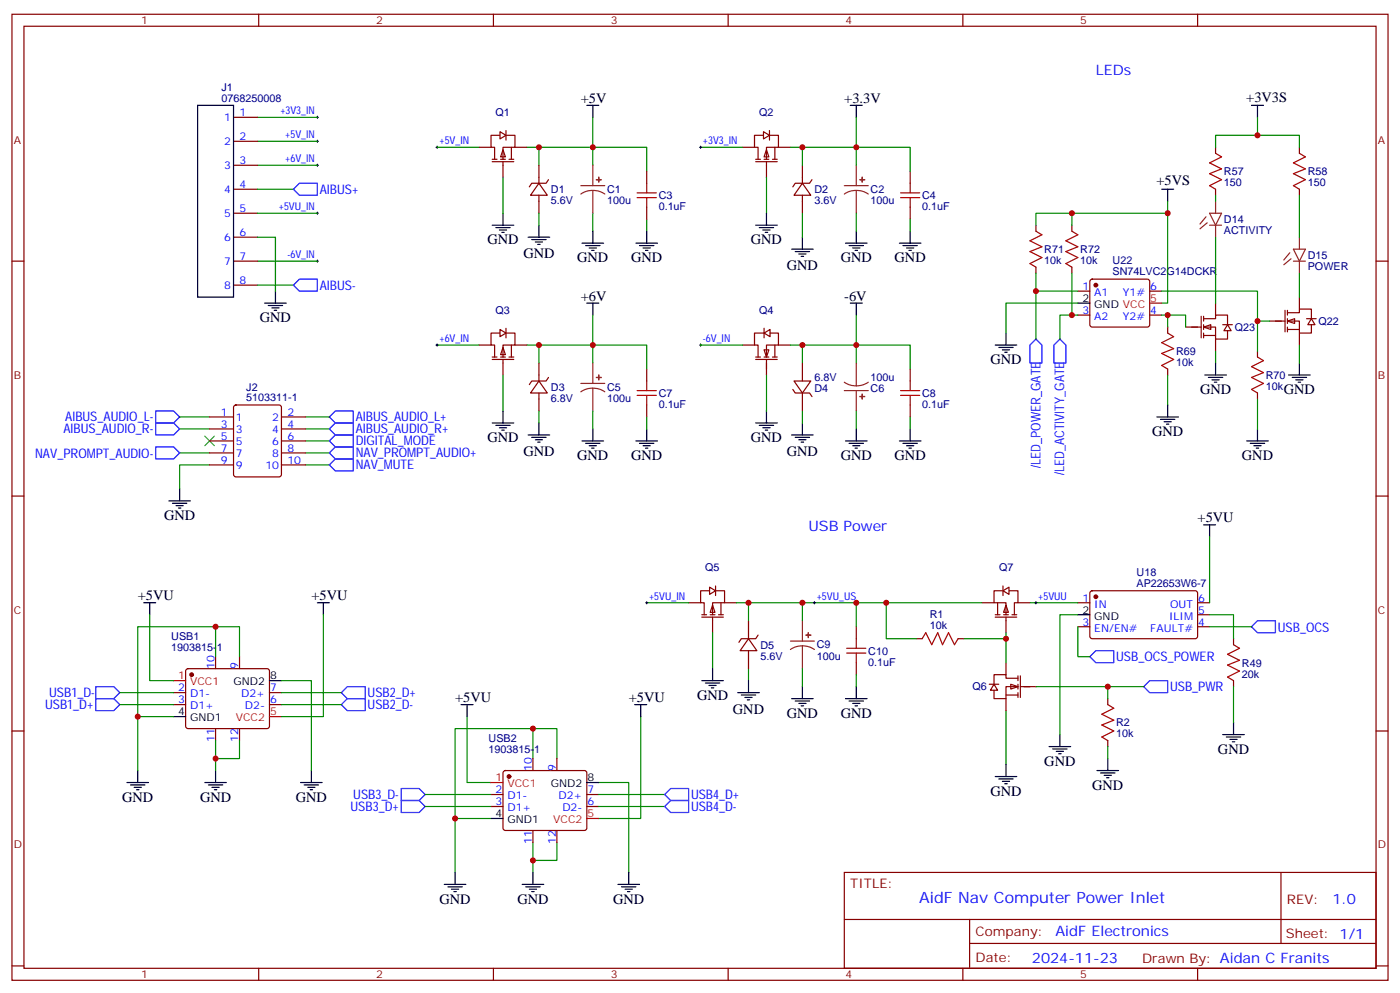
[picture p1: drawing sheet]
<svg xmlns="http://www.w3.org/2000/svg" width="412mm" height="292mm" viewBox="0 0 412 292" stroke-linecap="round" stroke-linejoin="round" font-family="sans-serif">
<g fill="none" stroke="#870000" stroke-width=".35">
<path d="M3.5 4.2h405.4v284.3h-405.4zM7.1 7.7h398.2v277.3h-398.2zM76.2 4.2v3.5M145.3 4.2v3.5M214.5 4.2v3.5M283.6 4.2v3.5M352.8 4.2v3.5M190.5 50.4v3.5M268.1 50.4v3.5M3.5 76.9h3.6M190.5 61v3.5M268.1 61v3.5"/>
<path d="M405.3 76.9h3.6M69 119.4l.5-.2h12.7l.6 .4 .1 20.1-.5 .6-12.9 .1-.7-.5v-20zM190.5 108.6v3.5M190.5 119.2v3.5M268.1 108.6v3.5M268.1 119.2v3.5M61.7 122.7h7.1M61.7 126.3h7.1M61.7 129.8h7.1M61.7 133.3h7.1M61.7 136.8h7.1M82.9 122.7h7.1"/>
<path d="M82.9 126.3h7.1M82.9 129.8h7.1M82.9 133.3h7.1M82.9 136.8h7.1M3.5 146h3.6M405.3 146h3.6M3.5 215.2h3.6M405.3 215.2h3.6M248.7 256.8h156.6v28.2h-156.6zM377.3 256.8v20.9M248.7 270.6h156.5M285.6 277.7h119.6"/>
<path d="M285.6 270.6v14.1M3.5 284.3h3.6M76.2 285v3.5M145.3 285v3.5M214.5 285v3.5M283.6 285v3.5M352.8 285v3.5M405.3 284.3h3.6"/>
</g>
<path d="M60.3 128.4l2.8 2.8M63.1 128.4l-2.8 2.8" fill="none" stroke="#3c3" stroke-width=".35"/>
<g fill="none" stroke="#008700" stroke-width=".35">
<path d="M75.8 34.5h17.7M75.8 41.6h17.7M75.8 48.6h17.7M174.6 43.4h15.9v7M252.2 43.4h15.9v7M75.8 76.9h17.7M190.5 64.5v3.6M268.1 64.5v3.6M174.6 101.6h15.9v7M252.2 101.6h15.9v7M52.9 133.3h8.8M52.9 122.7h8.8"/>
<path d="M52.9 126.3h8.8M61.7 136.8h-8.8v7.1M90 133.3h7M90 136.8h7M90 129.8h7M90 122.7h7M90 126.3h7M190.5 122.7v3.6M268.1 122.7v3.6"/>
</g>
<path d="M45.9 131.6h5.3l1.7 1.7-1.7 1.8h-5.3zM45.9 121h5.3l1.7 1.7-1.7 1.8h-5.3zM45.9 124.5h5.3l1.7 1.8-1.7 1.7h-5.3zM97 133.3l1.8-1.7h5.3v3.5h-5.3zM97 122.7l1.8-1.7h5.3v3.5h-5.3zM97 126.3l1.8-1.8h5.3v3.5h-5.3zM98.8 135.1h5.3v3.5h-5.3l-1.8-1.8zM98.8 128h5.3v3.6h-5.3l-1.8-1.8z" fill="none" stroke="#00f" stroke-width=".35"/>
<g fill="none" stroke="#000" stroke-width=".35">
<path d="M187.3 71.6h6.4M188.4 72.3h4.2M189.4 73h2.2M190.1 73.7h.8M190.5 68.1v3.5M264.9 71.6h6.4M266 72.3h4.2M267.1 73h2.1M267.8 73.7h.7M268.1 68.1v3.5M78 89.2h6.3M79 89.9h4.3"/>
<path d="M80.1 90.6h2.1M80.8 91.3h.7M81.1 85.7v3.5M187.3 129.8h6.4M188.4 130.5h4.2M189.4 131.2h2.2M190.1 131.9h.8M190.5 126.3v3.5M264.9 129.8h6.4M266 130.5h4.2M267.1 131.2h2.1M267.8 131.9h.7"/>
<path d="M268.1 126.3v3.5M49.7 147.4h6.4M50.8 148.1h4.2M51.9 148.8h2.1M52.6 149.5h.7M52.9 143.9v3.5"/>
</g>
<path d="M93.1 34.5h.7M93.5 34.2v.7M93.1 41.6h.7M93.1 48.6h.7M93.5 41.2v.7M93.5 48.3v.7M93.1 76.9h.7M93.1 62.8h.7M93.5 62.4v.7M93.5 76.5v.7" fill="none" stroke="#000" stroke-width=".29"/>
<g fill="none" stroke="#a10000" stroke-width=".35">
<path d="M187.7 58.2h5.6M187.7 56.8h5.6M190.5 53.9v2.9M190.5 58.2v2.8M265.3 58.2h5.6M265.3 56.8h5.6M268.1 53.9v2.9M268.1 58.2v2.8M187.7 116.4h5.6M187.7 115h5.6M190.5 112.1v2.9M190.5 116.4v2.8"/>
<path d="M265.3 116.4h5.6M265.3 115h5.6M268.1 112.1v2.9M268.1 116.4v2.8"/>
</g>
<g fill="#fff" stroke="#870000" stroke-width=".35">
<path d="M225.1 103h1.4l-.7 2.1z"/>
<path d="M225.1 98l1.7-1v2.1z"/>
</g>
<g fill="none" stroke="#870000" stroke-width=".35">
<path d="M147.5 98h-2.9v3.6h1.1v3.5M149.2 98h2.5v3.6h-3.5v3.5M225.1 98h-2.9v3.6h1.1v3.5M225.1 96.6v2.8M226.8 98h2.5v3.6h-3.5v3.5M141.1 101.6h3.5M145 105.8h6.3M145 105.1h1.4M147.5 105.1h1.4M148.2 102.3l.7 2.1h-1.4zM148.2 105.8v4.6M149.9 105.1h1.4"/>
<path d="M150.6 101.6v3.5M151.7 101.6h3.5M218.7 101.6h3.5M222.6 105.8h6.4M222.6 105.1h1.4M225.1 105.1h1.4M225.8 105.8v4.6M227.5 105.1h1.5M228.2 101.6v3.5M229.3 101.6h3.5M233.5 114.6l.7 1.1h4.3l.7 1M233.9 112.1h4.9l-2.4 3.6z"/>
<path d="M236.4 106.9v5.2M236.4 115.7v5.3"/>
</g>
<path d="M252.2 92.7v8.9h-19.4M206.4 101.6h12.3M225.8 110.4v10.6M236.4 101.6v5.3M252.2 101.6v5.3M236.4 121v3.5M252.2 121v5.3" fill="none" stroke="#008700" stroke-width=".35"/>
<g fill="none" stroke="#000" stroke-width=".35">
<path d="M250.5 89.2h3.5M252.2 89.2v3.5M222.6 124.5h6.4M223.7 125.2h4.2M224.7 125.9h2.1M225.4 126.6h.7M225.8 121v3.5M233.2 128h6.3M234.2 128.7h4.3M235.3 129.4h2.1M236 130.1h.7M236.4 124.5v3.5"/>
<path d="M249.1 129.8h6.3M250.1 130.5h4.3M251.2 131.2h2.1M251.9 131.9h.7M252.2 126.3v3.5"/>
</g>
<path d="M248.7 112.5l1.7 .8 1.8 .3M248.7 115h7.1M252.2 106.9v6.7M252.2 115v6M255.8 112.5l-1.7 .8-1.9 .3" fill="none" stroke="#8c2424" stroke-width=".35"/>
<g fill="#8c2424" stroke="#8c2424" stroke-width=".35">
<path d="M253.3 116.7h1.4z"/>
<path d="M254 116v1.4z"/>
</g>
<path d="M206 101.6h.7M206.4 101.2v.7" fill="none" stroke="#000" stroke-width=".29"/>
<path d="M147.3 97l1.7 1-1.7 1.1z" fill="#fff" stroke="#870000" stroke-width=".35"/>
<g fill="none" stroke="#870000" stroke-width=".35">
<path d="M225.1 39.8h-2.9v3.6h1.1v3.5M226.8 39.8h2.5v3.6h-3.5v3.5M218.7 43.4h3.5M222.6 47.6h6.4M222.6 46.9h1.4M225.1 46.9h1.4M225.8 44.1l.7 2.1h-1.4zM225.8 47.6v4.6M227.5 46.9h1.5M228.2 43.4v3.5M229.3 43.4h3.5M236.4 53.9l2.4 3.6h-4.9z"/>
<path d="M236.4 48.6v5.3M236.4 57.5v5.3M239.2 52.9l-.7 1h-4.3l-.7 1.1M149 96.6v2.8M158.7 112.1l2.5 3.6h-4.9zM158.7 106.9v5.2M158.7 115.7v5.3M161.6 111.1l-.7 1h-4.3l-.7 1.1"/>
</g>
<path d="M236.4 62.8v7M174.6 92.7v8.9h-19.4M128.8 101.6h12.3M148.2 110.4v10.6M158.7 101.6v5.3M174.6 101.6v5.3M158.7 121v3.5M174.6 121v5.3" fill="none" stroke="#008700" stroke-width=".35"/>
<g fill="none" stroke="#000" stroke-width=".35">
<path d="M233.2 73.3h6.3M234.2 74h4.3M235.3 74.8h2.1M236 75.5h.7M236.4 69.8v3.5M172.9 89.2h3.5M174.6 89.2v3.5M145 124.5h6.3M146 125.2h4.3M147.1 125.9h2.1M147.8 126.6h.7M148.2 121v3.5"/>
<path d="M155.6 128h6.3M156.6 128.7h4.3M157.7 129.4h2.1M158.4 130.1h.7M158.7 124.5v3.5M171.4 129.8h6.4M172.5 130.5h4.2M173.6 131.2h2.1M174.3 131.9h.7M174.6 126.3v3.5"/>
</g>
<path d="M128.4 101.6h.7M128.8 101.2v.7" fill="none" stroke="#000" stroke-width=".29"/>
<path d="M171.1 112.9h7.1M174.6 114.3l-1.8 .2-1.7 .8M174.6 114.3l1.9 .2 1.7 .8M174.6 106.9v6M174.6 114.3v6.7" fill="none" stroke="#8c2424" stroke-width=".35"/>
<g fill="#8c2424" stroke="#8c2424" stroke-width=".35">
<path d="M175.7 111.1h1.4z"/>
<path d="M176.4 110.4v1.4z"/>
</g>
<path d="M224.9 38.8l1.8 1-1.8 1.1z" fill="#fff" stroke="#870000" stroke-width=".35"/>
<g fill="none" stroke="#870000" stroke-width=".35">
<path d="M147.5 39.8h-2.9v3.6h1.1v3.5M149.2 39.8h2.5v3.6h-3.5v3.5M226.7 38.4v2.8M141.1 43.4h3.5M145 47.6h6.3M145 46.9h1.4M147.5 46.9h1.4M148.2 44.1l.7 2.1h-1.4zM148.2 47.6v4.6M149.9 46.9h1.4M150.6 43.4v3.5M151.7 43.4h3.5"/>
<path d="M158.7 53.9l2.5 3.6h-4.9zM158.7 48.6v5.3M158.7 57.5v5.3M161.6 52.9l-.7 1h-4.3l-.7 1.1"/>
</g>
<g fill="none" stroke="#008700" stroke-width=".35">
<path d="M174.6 34.5v8.9h-19.4M252.2 34.5v8.9h-19.4M128.8 43.4h12.3M148.2 52.2v10.6M158.7 43.4v5.2M174.6 43.4v5.2M206.4 43.4h12.3M225.8 52.2v10.6M236.4 43.4v5.2M252.2 43.4v5.2M158.7 62.8v3.5M174.6 62.8v5.3"/>
<path d="M252.2 62.8v5.3"/>
</g>
<g fill="none" stroke="#000" stroke-width=".35">
<path d="M172.9 31h3.5M174.6 31v3.5M250.5 31h3.5M252.2 31v3.5M145 66.3h6.3M146 67h4.3M147.1 67.7h2.1M147.8 68.4h.7M148.2 62.8v3.5M155.6 69.8h6.3M156.6 70.5h4.3M157.7 71.2h2.1"/>
<path d="M158.4 71.9h.7M158.7 66.3v3.5M171.4 71.6h6.4M172.5 72.3h4.2M173.6 73h2.1M174.3 73.7h.7M174.6 68.1v3.5M222.6 66.3h6.4M223.7 67h4.2M224.7 67.7h2.1M225.4 68.4h.7M225.8 62.8v3.5"/>
<path d="M249.1 71.6h6.3M250.1 72.3h4.3M251.2 73h2.1M251.9 73.7h.7M252.2 68.1v3.5"/>
</g>
<path d="M128.4 43.4h.7M128.8 43v.7M206 43.4h.7M206.4 43v.7" fill="none" stroke="#000" stroke-width=".29"/>
<path d="M171.1 54.6h7.1M174.6 56.1l-1.8 .2-1.7 .8M174.6 56.1l1.9 .2 1.7 .8M174.6 48.6v6M174.6 56.1v6.7M248.7 54.6h7.1M252.2 56.1l-1.8 .2-1.7 .8M252.2 56.1l1.9 .2 1.7 .8M252.2 48.6v6M252.2 56.1v6.7" fill="none" stroke="#8c2424" stroke-width=".35"/>
<g fill="#8c2424" stroke="#8c2424" stroke-width=".35">
<path d="M253.3 52.9h1.4z"/>
<path d="M254 52.2v1.4z"/>
<path d="M175.7 52.9h1.4z"/>
<path d="M176.4 52.2v1.4z"/>
</g>
<path d="M147.3 38.8l1.7 1-1.7 1.1z" fill="#fff" stroke="#870000" stroke-width=".35"/>
<path d="M149 38.4v2.8M202.8 177.4h3.6M209.2 173.9h-2.8v3.5h1v3.5M209.9 178.1l.7 2.1h-1.4zM211 173.9h2.4v3.5h-3.5v3.5M212.4 177.4v3.5M213.4 177.4h3.6M206.7 181.6h6.4M206.7 180.9h1.4M209.2 180.9h1.4M209.9 181.6v4.6M211.7 180.9h1.4" fill="none" stroke="#870000" stroke-width=".35"/>
<path d="M209 172.8l1.8 1.1-1.8 1z" fill="#fff" stroke="#870000" stroke-width=".35"/>
<g fill="none" stroke="#870000" stroke-width=".35">
<path d="M210.8 172.5v2.8M289.3 177.4h3.5M293.9 177.4v3.5M295.3 173.9h-2.5v3.5h3.5v3.5M296.3 178.1l.7 2.1h-1.4zM297 173.9h2.9v3.5h-1.1v3.5M299.9 177.4h3.5M220.5 188l2.5 3.5h-5zM220.5 182.7v5.3M220.5 191.5v5.3M223.3 186.9l-.7 1.1h-4.2l-.7 1.1M252.2 184.5v3.5"/>
<path d="M252.2 195.1v3.5M293.2 181.6h6.3M293.2 180.9h1.4M295.6 180.9h1.4M296.3 181.6v4.6M298.1 180.9h1.4"/>
</g>
<path d="M190.5 177.4h12.3M217 177.4h19.4v5.3M220.5 177.4v5.3M236.4 177.4h15.8v7.1M209.9 186.2v10.6M220.5 196.8v3.5M236.4 196.8v5.3M252.2 198.6v3.5" fill="none" stroke="#008700" stroke-width=".35"/>
<g fill="none" stroke="#000" stroke-width=".35">
<path d="M354.5 154.5h3.6M356.3 154.5v3.5M209.9 196.8v3.5M206.7 200.3h6.4M207.8 201h4.2M208.8 201.8h2.2M209.5 202.5h.8M217.3 203.9h6.4M218.4 204.6h4.2M219.4 205.3h2.1M220.1 206h.7M220.5 200.3v3.6"/>
<path d="M233.2 205.6h6.3M234.2 206.3h4.3M235.3 207h2.1M236 207.8h.7M236.4 202.1v3.5M249.1 205.6h6.3M250.1 206.3h4.3M251.2 207h2.1M251.9 207.8h.7M252.2 202.1v3.5"/>
</g>
<path d="M190.1 177.4h.8M190.5 177.1v.7" fill="none" stroke="#000" stroke-width=".29"/>
<path d="M232.8 188.7h7.1M236.4 190.1l-1.9 .2-1.7 .9M236.4 190.1l1.8 .3 1.7 .8M236.4 182.7v6M236.4 190.1v6.7" fill="none" stroke="#8c2424" stroke-width=".35"/>
<g fill="#8c2424" stroke="#8c2424" stroke-width=".35">
<path d="M237.4 186.9l1.4 .1z"/>
<path d="M238.1 186.2v1.4z"/>
</g>
<path d="M249.4 192.2h5.7M249.4 190.8h5.7M252.2 188v2.8M252.2 192.2v2.9" fill="none" stroke="#a10000" stroke-width=".35"/>
<path d="M295.5 173.9l1.7-1.1v2.1z" fill="#fff" stroke="#870000" stroke-width=".35"/>
<path d="M295.5 172.5v2.8M269.9 188h1.7M282.2 188h1.8" fill="none" stroke="#870000" stroke-width=".35"/>
<path d="M252.2 177.4h37.1M261.1 177.4v10.6h8.8M296.3 186.2v1.8h-12.3M296.3 209.2v15.8" fill="none" stroke="#008700" stroke-width=".35"/>
<path d="M239.5 177.4h.7M239.9 177.1v.7" fill="none" stroke="#000" stroke-width=".29"/>
<path d="M271.6 188l1.1-1.8 1.8 3.6 1.7-3.6 1.4 3.6 1.8-3.6 1.8 3.6 1-1.8" fill="none" stroke="#a10000" stroke-width=".35"/>
<path d="M293.2 228.6h6.3M294.2 229.3h4.2M295.3 230h2.1M296 230.7h.7M296.3 225v3.6" fill="none" stroke="#000" stroke-width=".35"/>
<g fill="#fff" stroke="#870000" stroke-width=".35">
<path d="M297.7 201.4l2.2 .7-2.2 .7z"/>
<path d="M292.8 201.4l1.1 1.8h-2.2z"/>
</g>
<g fill="none" stroke="#870000" stroke-width=".35">
<path d="M68.8 34.5h7M68.8 41.6h7M68.8 48.6h7M68.8 55.7h7M358.1 43.4v1.7M358.1 55.7v1.8M382.8 43.4v1.7M382.8 55.7v1.8M68.8 62.8h7M68.8 69.8h7M68.8 76.9h7M68.8 83.9h7"/>
<path d="M317.5 85.7h3.5M317.5 92.7h3.5M321.3 82.4l.4-.2h16.3l.5 .2 .2 .5v12.7l-.3 .5-.4 .2h-16.3l-.5-.3-.2-.4v-12.7zM338.7 85.7h3.5M338.7 92.7h3.5M317.5 177.4h3.5M321.3 174.1l.4-.2h30.6l.5 .7-.1 13-.6 .4-30.6-.1-.5-.6v-12.7zM352.8 177.4h3.5M54.9 197l.5-.2h23.3l.5 .2 .2 .5-.1 16.5-.6 .5-23.6-.1-.4-.7v-16.2zM63.5 193.3v3.5M70.6 193.3v3.5M296.3 195.1v3.5"/>
<path d="M299.9 199.6h-3.6v-1h-3.5v2.8M299.9 198.9v1.4M300.6 198.9v6.4M317.5 184.5h3.5M352.8 184.5h3.5M352.8 180.9h3.5M363.4 188v1.8M51.2 203.9h3.5M51.2 207.4h3.5M63.5 214.5v3.5M70.6 214.5v3.5M79.4 203.9h3.5"/>
<path d="M79.4 207.4h3.5M291.4 201.4h2.8M296.3 204.6h3.6M296.3 205.6v3.6M299.9 202.1h-3.6v3.5h-3.5v-2.4M299.9 201.4v1.4M299.9 203.9v1.4M300.6 202.1h4.6M326.3 205.6v1.8M326.3 218v1.7M363.4 200.3v1.8M144.6 233.9h3.6"/>
<path d="M144.6 237.4h3.6M148.4 227l.5-.2h23.3l.5 .2 .2 .5-.1 16.5-.6 .4h-23.6l-.4-.7v-16.2zM157 223.3v3.5M164 223.3v3.5M172.9 233.9h3.5M172.9 237.4h3.5M157 244.4v3.6M164 244.4v3.6"/>
</g>
<g fill="none" stroke="#008700" stroke-width=".35">
<path d="M370.4 34.5v5.3h-12.3v3.6M370.4 39.8h12.4v3.6M75.8 55.7h10.6M344 59.2v30h-1.8M358.1 57.5v1.7M382.8 57.5v12.3M75.8 69.8h5.3v15.9M75.8 62.8h17.7M75.8 83.9h10.6M317.5 85.7h-12.3v14.1M317.5 92.7h-5.3v7.1M317.5 89.2h-21.2v8.8"/>
<path d="M356.3 158v19.4M303.4 177.4h14.1M44.1 180.9v19.4h7.1M63.5 193.3v-8.8h-22.9v42.3M63.5 184.5h7.1v8.8M95.2 180.9v30h-12.3M296.3 188v7.1M317.5 180.9h-5.3v35.3M317.5 184.5v8.8h3.5M356.3 180.9h7.1v7.1M356.3 184.5h12.4M35.3 207.4h15.9"/>
<path d="M35.3 203.9h15.9M40.6 210.9h10.6M63.5 218v8.8M70.6 218v5.3h-7.1M82.9 200.3h8.8v26.5M82.9 207.4h17.6M82.9 203.9h17.6M137.6 210.9v19.4h7M157 214.5h7v8.8M188.7 210.9v30h-12.3M305.2 202.1h31.7M326.3 202.1v3.5"/>
<path d="M326.3 219.7v3.6M363.4 202.1v10.6M125.2 233.9h19.4M125.2 237.4h19.4M157 223.3v-8.8h-22.9v42.3M176.4 230.3h8.8v26.5M176.4 233.9h19.4M176.4 237.4h19.4M134.1 240.9h10.5M157 248v8.8M164 248v5.3h-7"/>
</g>
<g fill="none" stroke="#00f" stroke-width=".35">
<path d="M86.4 55.7l1.8-1.8h5.3v3.6h-5.3zM86.4 83.9l1.8-1.7h5.3v3.5h-5.3zM305.2 99.8l1.7 1.8v5.3h-3.5v-5.3zM312.2 99.8l1.8 1.8v5.3h-3.6v-5.3zM321 193.3l1.8-1.8h5.3v3.6h-5.3zM370.4 182.7h5.3v3.5h-5.3l-1.7-1.7zM28.2 205.6h5.3l1.8 1.8-1.8 1.8h-5.3zM28.2 202.1h5.3l1.8 1.8-1.8 1.7h-5.3zM100.5 203.9l1.8-1.8h5.3v3.5h-5.3zM100.5 207.4l1.8-1.8h5.3v3.6h-5.3zM336.9 202.1l1.8-1.8h5.3v3.6h-5.3zM118.2 232.1h5.3l1.7 1.8-1.7 1.7h-5.3z"/>
<path d="M118.2 235.6h5.3l1.7 1.8-1.7 1.7h-5.3zM195.8 233.9l1.8-1.8h5.2v3.5h-5.2zM195.8 237.4l1.8-1.8h5.2v3.5h-5.2z"/>
</g>
<path d="M358.1 45.1l1.7 1.1-3.5 1.7 3.5 1.8-3.5 1.4 3.5 1.8-3.5 1.7 1.8 1.1M382.8 45.1l1.7 1.1-3.5 1.7 3.5 1.8-3.5 1.4 3.5 1.8-3.5 1.7 1.8 1.1M363.4 189.8l1.7 1-3.5 1.8 3.5 1.7-3.5 1.5 3.5 1.7-3.5 1.8 1.8 1M326.3 207.4l1.8 1.1-3.5 1.7 3.5 1.8-3.5 1.4 3.5 1.8-3.5 1.7 1.7 1.1" fill="none" stroke="#a10000" stroke-width=".35"/>
<g fill="none" stroke="#000" stroke-width=".35">
<path d="M58.2 31h10.6v56.5h-10.6zM368.7 31h3.5M370.4 31v3.5M342.2 55.7h3.5M344 55.7v3.5M296.3 98v3.6M317.5 89.2h3.5M293.2 101.6h6.3M294.2 102.3h4.2M295.3 103h2.1M296 103.7h.7M42.3 177.4h3.6"/>
<path d="M44.1 177.4v3.5M93.5 177.4h3.5M95.2 177.4v3.5M317.5 180.9h3.5M51.2 210.9h3.5M79.4 200.3h3.5M135.8 207.4h3.5M137.6 207.4v3.5M187 207.4h3.5M188.7 207.4v3.5M309 219.7h6.4M312.2 216.2v3.5"/>
<path d="M360.2 216.2h6.3M361.2 216.9h4.3M362.3 217.6h2.1M363 218.3h.7M363.4 212.7v3.5M37.4 230.3h6.3M38.5 231h4.2M39.5 231.7h2.1M40.2 232.4h.7M40.6 226.8v3.5M60.3 230.3h6.4M61.4 231h4.2"/>
<path d="M62.4 231.7h2.2M63.1 232.4h.8M63.5 226.8v3.5M88.5 230.3h6.4M89.6 231h4.2M90.7 231.7h2.1M91.4 232.4h.7M91.7 226.8v3.5M172.9 230.3h3.5M310.1 220.5h4.2M311.1 221.2h2.2M311.9 221.9h.7"/>
<path d="M323.1 226.8h6.4M324.2 227.5h4.2M325.3 228.2h2.1M326 228.9h.7M326.3 223.3v3.5M134.1 256.8v3.5M144.6 240.9h3.6M157 256.8v3.5M185.2 256.8v3.5M130.9 260.3h6.3M131.9 261h4.3M133 261.7h2.1"/>
<path d="M133.7 262.4h.7M153.8 260.3h6.4M154.9 261h4.2M155.9 261.7h2.1M156.6 262.4h.7M182 260.3h6.4M183.1 261h4.2M184.1 261.7h2.2M184.9 262.4h.7"/>
</g>
<g fill="#870000" stroke="#870000" stroke-width=".35">
<circle cx="56.4" cy="198.6" r=".53"/>
<circle cx="149.9" cy="228.6" r=".53"/>
<circle cx="322.8" cy="175.6" r=".53"/>
<circle cx="322.8" cy="83.9" r=".53"/>
</g>
<path d="M338.7 89.2h3.5M51.2 200.3h3.5M79.4 210.9h3.5M144.6 230.3h3.6M172.9 240.9h3.5" fill="none" stroke="#f00" stroke-width=".35"/>
<path d="M304.8 177.4h.7M305.2 177.1v.7" fill="none" stroke="#000" stroke-width=".29"/>
<path d="M358.1 59.2v3.6M355.2 63.8l-1.7 2.1M355.6 65.6l-2.1 1.7M356.3 62.8h3.5l-1.7 3.5zM356.3 66.3h3.5M358.1 66.3v3.5M379.9 74.4l-1.7 2.1M380.3 76.2l-2.1 1.7M381 73.3h3.5l-1.7 3.6zM381 76.9h3.5M382.8 69.8v3.5M382.8 76.9v3.5" fill="none" stroke="#8c2424" stroke-width=".35"/>
<g fill="#fff" stroke="#870000" stroke-width=".35">
<path d="M379.2 94.5l2.2-.7v1.4z"/>
<path d="M386.3 93.8l1 1.8h-2.1z"/>
</g>
<path d="M373.9 94.5h4.6M378.5 91.3v6.4M379.2 92h3.6v-1h3.5v2.8M379.2 94.5h3.6v3.5h3.5v-2.4M379.2 97h3.6M379.2 91.3v1.4M379.2 93.8v1.4M379.2 96.3v1.4M382.8 87.5v3.5M382.8 98v3.6M384.9 93.8h2.8" fill="none" stroke="#870000" stroke-width=".35"/>
<path d="M379.6 110.4h6.3M380.6 111.1h4.3M381.7 111.8h2.1M382.4 112.5h.7M382.8 106.9v3.5" fill="none" stroke="#000" stroke-width=".35"/>
<path d="M342.2 85.7h28.2v8.8h3.5M382.8 80.4v7.1M382.8 101.6v5.3" fill="none" stroke="#008700" stroke-width=".35"/>
<g fill="#fff" stroke="#870000" stroke-width=".35">
<path d="M354.5 96.3l2.2-.7v1.4z"/>
<path d="M361.6 95.6l1.1 1.7h-2.2z"/>
</g>
<g fill="none" stroke="#870000" stroke-width=".35">
<path d="M305.2 66.3v1.8M305.2 78.6v1.8M315.7 66.3v1.8M315.7 78.6v1.8M344 96.3v1.7M349.2 96.3h4.6M353.8 93.1v6.3M354.5 93.8h3.6v-1.1h3.5v2.9M354.5 96.3h3.6v3.5h3.5v-2.5M354.5 98.7h3.6M354.5 93.1v1.4M354.5 95.6v1.4"/>
<path d="M354.5 98v1.4M358.1 89.2v3.5M358.1 99.8v3.5M360.2 95.6h2.8M344 108.6v1.8M370.4 103.3v1.8M370.4 115.7v1.7"/>
</g>
<path d="M315.7 62.8v3.5M344 62.8h-38.8v3.5M358.1 69.8v19.4M305.2 80.4v5.3M315.7 80.4v12.3M342.2 92.7h7v3.6M344 92.7v3.6M370.4 94.5v8.8M344 110.4v8.8M358.1 103.3v3.6M370.4 117.4v8.9" fill="none" stroke="#008700" stroke-width=".35"/>
<g fill="none" stroke="#000" stroke-width=".35">
<path d="M344 119.2v3.5M354.9 110.4h6.3M356 111.1h4.2M357 111.8h2.1M357.7 112.5h.7M358.1 106.9v3.5M340.8 122.7h6.3M341.8 123.4h4.3M342.9 124.1h2.1M343.6 124.8h.7M367.2 129.8h6.4M368.3 130.5h4.2"/>
<path d="M369.4 131.2h2.1M370.1 131.9h.7M370.4 126.3v3.5"/>
</g>
<path d="M305.2 68.1l1.7 1-3.5 1.8 3.5 1.7-3.5 1.4 3.5 1.8-3.5 1.8 1.8 1M315.7 68.1l1.8 1-3.5 1.8 3.5 1.7-3.5 1.4 3.5 1.8-3.5 1.8 1.7 1M344 98l1.7 1.1-3.5 1.8 3.5 1.7-3.5 1.4 3.5 1.8-3.5 1.8 1.8 1M370.4 105.1l1.8 1.1-3.5 1.7 3.5 1.8-3.5 1.4 3.5 1.8-3.5 1.7 1.7 1.1" fill="none" stroke="#a10000" stroke-width=".35"/>
<g fill="#c00">
<circle cx="236.4" cy="101.6" r=".88"/>
<circle cx="236.4" cy="43.4" r=".88"/>
<circle cx="158.8" cy="43.4" r=".88"/>
<circle cx="158.8" cy="101.6" r=".88"/>
<circle cx="252.2" cy="101.6" r=".88"/>
<circle cx="174.6" cy="101.6" r=".88"/>
<circle cx="252.2" cy="43.4" r=".88"/>
<circle cx="174.6" cy="43.4" r=".88"/>
<circle cx="220.5" cy="177.4" r=".88"/>
<circle cx="236.4" cy="177.4" r=".88"/>
<circle cx="252.2" cy="177.4" r=".88"/>
<circle cx="261.1" cy="177.4" r=".88"/>
<circle cx="296.3" cy="188" r=".88"/>
<circle cx="326.3" cy="202.1" r=".88"/>
<circle cx="63.5" cy="223.3" r=".88"/>
<circle cx="63.5" cy="184.5" r=".88"/>
<circle cx="40.6" cy="210.9" r=".88"/>
<circle cx="134.1" cy="240.9" r=".88"/>
<circle cx="157" cy="214.5" r=".88"/>
<circle cx="157" cy="253.3" r=".88"/>
<circle cx="370.4" cy="39.8" r=".88"/>
<circle cx="344" cy="92.7" r=".88"/>
<circle cx="370.4" cy="94.5" r=".88"/>
<circle cx="344" cy="62.8" r=".88"/>
<circle cx="305.2" cy="85.7" r=".88"/>
<circle cx="315.7" cy="92.7" r=".88"/>
<circle cx="315.7" cy="62.8" r=".88"/>
</g>
<text font-size="4.6" fill="#00f" x="270.8" y="265.8">AidF Nav Computer Power Inlet</text>
<g font-size="4.2" fill="#00f">
<text x="322.8" y="22.2">LEDs</text>
<text x="238.1" y="156.2">USB Power</text>
<text x="392.5" y="266">1.0</text>
<text x="310.9" y="275.6">AidF Electronics</text>
<text x="304" y="283.4">2024-11-23</text>
</g>
<g font-size="4.2">
<text x="367.1" y="29.9">+3V3S</text>
<text x="171.1" y="30.3">+5V</text>
<text x="248.7" y="30.3">+3.3V</text>
<text x="340.7" y="54.6">+5VS</text>
<text x="143.6" y="71.9">GND</text>
<text x="221.2" y="71.9">GND</text>
<text x="154.2" y="76">GND</text>
<text x="170" y="77.2">GND</text>
<text x="185.9" y="77.2">GND</text>
<text x="247.6" y="77.2">GND</text>
<text x="263.5" y="77.2">GND</text>
<text x="231.8" y="79.5">GND</text>
<text x="171.1" y="88.5">+6V</text>
<text x="248.7" y="88.5">-6V</text>
<text x="76.6" y="94.9">GND</text>
<text x="291.7" y="107.2">GND</text>
<text x="353.5" y="116">GND</text>
<text x="378.2" y="116">GND</text>
<text x="143.6" y="130.1">GND</text>
<text x="221.2" y="130.1">GND</text>
<text x="339.4" y="128.4">GND</text>
<text x="154.2" y="134.2">GND</text>
<text x="170" y="135.4">GND</text>
<text x="185.9" y="135.4">GND</text>
<text x="231.8" y="134.2">GND</text>
<text x="247.6" y="135.4">GND</text>
<text x="263.5" y="135.4">GND</text>
<text x="365.8" y="135.4">GND</text>
<text x="48.3" y="153.1">GND</text>
<text x="352.8" y="153.8">+5VU</text>
<text x="40.6" y="176.7">+5VU</text>
<text x="91.7" y="176.7">+5VU</text>
<text x="134.1" y="206.7">+5VU</text>
<text x="185.2" y="206.7">+5VU</text>
<text x="205.3" y="206">GND</text>
<text x="215.9" y="210">GND</text>
<text x="231.8" y="211.3">GND</text>
<text x="247.6" y="211.3">GND</text>
<text x="358.8" y="221.9">GND</text>
<text x="307.6" y="225.4">GND</text>
<text x="321.7" y="232.4">GND</text>
<text x="36" y="236">GND</text>
<text x="58.9" y="236">GND</text>
<text x="87.1" y="236">GND</text>
<text x="291.7" y="234.2">GND</text>
<text x="129.5" y="266">GND</text>
<text x="152.4" y="266">GND</text>
<text x="180.6" y="266">GND</text>
</g>
<g font-size="3.9" fill="#00f">
<text x="94.2" y="57.1">AIBUS+</text>
<text x="94.2" y="85.2">AIBUS-</text>
<text x="19.2" y="124.1">AIBUS_AUDIO_L-</text>
<text x="104.8" y="124.1">AIBUS_AUDIO_L+</text>
<text x="18.7" y="127.6">AIBUS_AUDIO_R-</text>
<text x="104.8" y="130.9">DIGITAL_MODE</text>
<text x="104.8" y="127.6">AIBUS_AUDIO_R+</text>
<text x="10.4" y="134.7">NAV_PROMPT_AUDIO-</text>
<text x="104.8" y="134.5">NAV_PROMPT_AUDIO+</text>
<text x="104.8" y="138">NAV_MUTE</text>
<text x="306.5" y="137.7" transform="rotate(-90 306.5 137.7)">/LED_POWER_GATE</text>
<text x="313.5" y="139.9" transform="rotate(-90 313.5 139.9)">/LED_ACTIVITY_GATE</text>
<text x="376.4" y="185.9">USB_OCS</text>
<text x="328.8" y="194.6">USB_OCS_POWER</text>
<text x="344.7" y="203.4">USB_PWR</text>
<text x="13.3" y="208.7">USB1_D+</text>
<text x="14.5" y="205.2">USB1_D-</text>
<text x="108.3" y="205.2">USB2_D+</text>
<text x="108.3" y="208.7">USB2_D-</text>
<text x="103.3" y="238.7">USB3_D+</text>
<text x="104.1" y="235.2">USB3_D-</text>
<text x="203.5" y="235.2">USB4_D+</text>
<text x="203.6" y="238.7">USB4_D-</text>
</g>
<g font-size="3.9" fill="#800">
<text x="250.5" y="261.4">TITLE:</text>
<text x="379.1" y="266">REV:</text>
<text x="287.4" y="275.6">Company:</text>
<text x="378.7" y="276.2">Sheet: 1/1</text>
<text x="287.4" y="283.2">Date:</text>
<text x="336.4" y="283.3">Drawn By: Aidan C Franits</text>
</g>
<g font-size="3.2" fill="#800">
<text x="41.6" y="7.2">1</text>
<text x="110.8" y="7.2">2</text>
<text x="179.9" y="7.2">3</text>
<text x="249.1" y="7.2">4</text>
<text x="318.2" y="7.2">5</text>
<text x="4.1" y="42.3">A</text>
<text x="405.9" y="42.3">A</text>
<text x="4.1" y="111.4">B</text>
<text x="405.9" y="111.4">B</text>
<text x="4.1" y="180.6">C</text>
<text x="405.9" y="180.6">C</text>
<text x="4.1" y="249.7">D</text>
<text x="405.9" y="249.7">D</text>
<text x="41.6" y="288">1</text>
<text x="110.8" y="288">2</text>
<text x="179.9" y="288">3</text>
<text x="249.1" y="288">4</text>
<text x="318.2" y="288">5</text>
</g>
<g font-size="3.2" fill="#000080">
<text x="65.3" y="30">0768250008</text>
<text x="65.3" y="26.8">J1</text>
<text x="146" y="34.1">Q1</text>
<text x="223.6" y="34.1">Q2</text>
<text x="360.5" y="51.5">R57</text>
<text x="385.2" y="51.5">R58</text>
<text x="162.3" y="56.8">D1</text>
<text x="178.9" y="56.8">C1</text>
<text x="194" y="58.6">C3</text>
<text x="239.9" y="56.8">D2</text>
<text x="256.5" y="56.8">C2</text>
<text x="271.6" y="58.6">C4</text>
<text x="360.5" y="54.8">150</text>
<text x="385.2" y="54.8">150</text>
<text x="162.3" y="60.1">5.6V</text>
<text x="178.9" y="60.1">100u</text>
<text x="194" y="61.8">0.1uF</text>
<text x="239.9" y="60.1">3.6V</text>
<text x="256.5" y="60.1">100u</text>
<text x="271.6" y="61.8">0.1uF</text>
<text x="360.5" y="65.6">D14</text>
<text x="360.5" y="68.8">ACTIVITY</text>
<text x="307.6" y="77.7">10k</text>
<text x="307.6" y="74.5">R71</text>
<text x="318.2" y="77.7">10k</text>
<text x="318.2" y="74.5">R72</text>
<text x="327.7" y="77.8">U22</text>
<text x="385.2" y="76.2">D15</text>
<text x="327.7" y="80.9">SN74LVC2G14DCKR</text>
<text x="385.2" y="79.3">POWER</text>
<text x="146" y="92.4">Q3</text>
<text x="223.6" y="92.4">Q4</text>
<text x="388.4" y="95.6">Q22</text>
<text x="363.7" y="97.4">Q23</text>
<text x="346.4" y="107.7">10k</text>
<text x="346.4" y="104.4">R69</text>
<text x="239.9" y="112">6.8V</text>
<text x="256.5" y="112">100u</text>
<text x="372.9" y="111.5">R70</text>
<text x="72.6" y="118.1">5103311-1</text>
<text x="72.6" y="115">J2</text>
<text x="162.3" y="118.3">6.8V</text>
<text x="162.3" y="115">D3</text>
<text x="178.9" y="118.3">100u</text>
<text x="178.9" y="115">C5</text>
<text x="194" y="116.8">C7</text>
<text x="239.9" y="115.2">D4</text>
<text x="256.5" y="115.3">C6</text>
<text x="271.6" y="116.8">C8</text>
<text x="372.9" y="114.7">10k</text>
<text x="194" y="120">0.1uF</text>
<text x="271.6" y="120">0.1uF</text>
<text x="207.7" y="168.2">Q5</text>
<text x="294.3" y="168.2">Q7</text>
<text x="334.8" y="172.6">AP22653W6-7</text>
<text x="334.8" y="169.5">U18</text>
<text x="273.9" y="185.2">10k</text>
<text x="273.9" y="182">R1</text>
<text x="50.4" y="191.5">1903815-1</text>
<text x="50.4" y="188.3">USB1</text>
<text x="224" y="190.9">D5</text>
<text x="240.6" y="190.9">C9</text>
<text x="224" y="194.1">5.6V</text>
<text x="240.6" y="194.1">100u</text>
<text x="255.8" y="195.9">0.1uF</text>
<text x="255.8" y="192.7">C10</text>
<text x="365.8" y="196.2">R49</text>
<text x="286.5" y="203.2">Q6</text>
<text x="365.8" y="199.4">20k</text>
<text x="328.8" y="213.8">R2</text>
<text x="143.9" y="221.5">1903815-1</text>
<text x="143.9" y="218.3">USB2</text>
<text x="328.8" y="217.1">10k</text>
</g>
<g font-size="3.2" fill="#00f">
<text x="66.1" y="35.6">1</text>
<text x="70.6" y="34.2">1</text>
<text x="82.6" y="33.7">+3V3_IN</text>
<text x="70.6" y="41.2">2</text>
<text x="84" y="40.7">+5V_IN</text>
<text x="66.1" y="42.7">2</text>
<text x="84" y="47.8">+6V_IN</text>
<text x="129.5" y="42.5">+5V_IN</text>
<text x="207.1" y="42.5">+3V3_IN</text>
<text x="66.1" y="49.7">3</text>
<text x="70.6" y="48.3">3</text>
<text x="66.1" y="56.8">4</text>
<text x="70.6" y="55.4">4</text>
<text x="66.1" y="63.8">5</text>
<text x="70.6" y="62.4">5</text>
<text x="82.2" y="61.9">+5VU_IN</text>
<text x="66.1" y="70.9">6</text>
<text x="70.6" y="69.5">6</text>
<text x="66.1" y="77.9">7</text>
<text x="70.6" y="76.5">7</text>
<text x="84.7" y="76">-6V_IN</text>
<text x="70.6" y="83.6">8</text>
<text x="66.1" y="85">8</text>
<text x="318.8" y="85.3">1</text>
<text x="322.3" y="87.1">A1</text>
<text x="330.8" y="87.1">Y1#</text>
<text x="338.8" y="85.3">6</text>
<text x="318.8" y="92.4">3</text>
<text x="322.3" y="94.2">A2</text>
<text x="330.8" y="94.2">Y2#</text>
<text x="338.8" y="92.4">4</text>
<text x="129.5" y="100.7">+6V_IN</text>
<text x="207.1" y="100.7">-6V_IN</text>
<text x="65" y="122.4">1</text>
<text x="65" y="125.9">3</text>
<text x="69.5" y="123.8">1</text>
<text x="80.2" y="123.8">2</text>
<text x="84.7" y="122.4">2</text>
<text x="84.7" y="125.9">4</text>
<text x="65" y="129.4">5</text>
<text x="69.5" y="127.3">3</text>
<text x="69.5" y="130.8">5</text>
<text x="80.2" y="127.3">4</text>
<text x="80.2" y="130.8">6</text>
<text x="84.7" y="129.4">6</text>
<text x="65" y="133">7</text>
<text x="65" y="136.5">9</text>
<text x="69.5" y="134.4">7</text>
<text x="69.5" y="137.9">9</text>
<text x="78.2" y="137.9">10</text>
<text x="80.2" y="134.4">8</text>
<text x="84.7" y="133">8</text>
<text x="84.7" y="136.5">10</text>
<text x="191.2" y="176.5">+5VU_IN</text>
<text x="240.6" y="176.5">+5VU_US</text>
<text x="305.9" y="176.5">+5VUU</text>
<text x="318.8" y="177.1">1</text>
<text x="322.3" y="178.8">IN</text>
<text x="344.7" y="178.8">OUT</text>
<text x="353" y="177.1">6</text>
<text x="318.8" y="184.1">3</text>
<text x="322.3" y="185.9">EN/EN#</text>
<text x="338.8" y="185.9">FAULT#</text>
<text x="344.4" y="182.4">ILIM</text>
<text x="353" y="184.1">4</text>
<text x="353" y="180.6">5</text>
<text x="63.1" y="196.8" transform="rotate(-90 63.1 196.8)">10</text>
<text x="70.2" y="196.8" transform="rotate(-90 70.2 196.8)">9</text>
<text x="52.5" y="203.5">2</text>
<text x="79.6" y="203.5">7</text>
<text x="52.5" y="207">3</text>
<text x="56" y="205.3">D1-</text>
<text x="56" y="208.8">D1+</text>
<text x="71" y="205.3">D2+</text>
<text x="72.2" y="208.8">D2-</text>
<text x="79.6" y="207">6</text>
<text x="63.1" y="218.5" transform="rotate(-90 63.1 218.5)">11</text>
<text x="70.2" y="218.5" transform="rotate(-90 70.2 218.5)">12</text>
<text x="156.6" y="226.8" transform="rotate(-90 156.6 226.8)">10</text>
<text x="163.7" y="226.8" transform="rotate(-90 163.7 226.8)">9</text>
<text x="146" y="233.5">2</text>
<text x="173" y="233.5">7</text>
<text x="146" y="237">3</text>
<text x="149.5" y="235.3">D1-</text>
<text x="149.5" y="238.8">D1+</text>
<text x="164.5" y="235.3">D2+</text>
<text x="165.7" y="238.8">D2-</text>
<text x="173" y="237">6</text>
<text x="156.6" y="248.5" transform="rotate(-90 156.6 248.5)">11</text>
<text x="163.7" y="248.5" transform="rotate(-90 163.7 248.5)">12</text>
</g>
<g font-size="3.2">
<text x="318.8" y="88.9">2</text>
<text x="322.3" y="90.6">GND VCC</text>
<text x="318.8" y="180.6">2</text>
<text x="322.3" y="182.4">GND</text>
<text x="68.8" y="201.8">GND2</text>
<text x="79.6" y="200">8</text>
<text x="52.5" y="210.6">4</text>
<text x="56" y="212.3">GND1</text>
<text x="162.3" y="231.7">GND2</text>
<text x="173" y="230">8</text>
<text x="146" y="240.6">4</text>
<text x="149.5" y="242.3">GND1</text>
</g>
<g font-size="3.2" fill="#f00">
<text x="338.8" y="88.9">5</text>
<text x="52.5" y="200">1</text>
<text x="56" y="201.8">VCC1</text>
<text x="69.5" y="212.3">VCC2</text>
<text x="79.6" y="210.6">5</text>
<text x="146" y="230">1</text>
<text x="149.5" y="231.7">VCC1</text>
<text x="162.9" y="242.3">VCC2</text>
<text x="173" y="240.6">5</text>
</g>
</svg>
